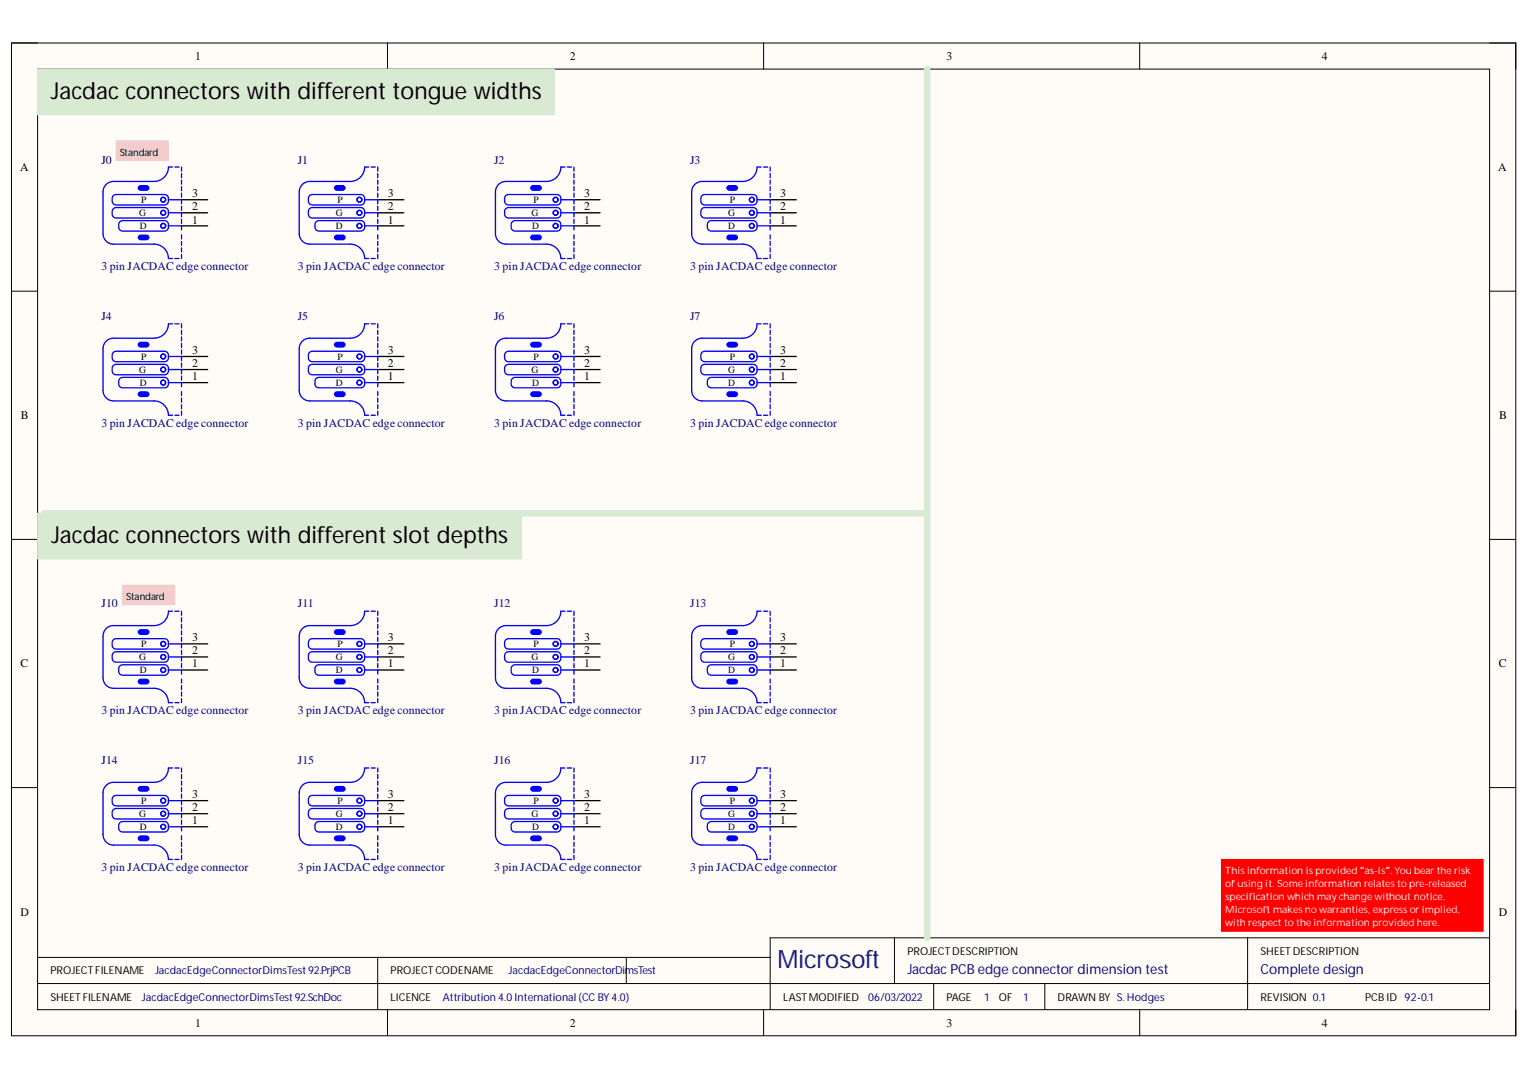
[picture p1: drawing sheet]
<svg xmlns="http://www.w3.org/2000/svg" width="297mm" height="210mm" viewBox="0 0 297 210" stroke-linecap="round" stroke-linejoin="round" font-family="sans-serif">
<path d="M2.2 8.4h292.3v192.9h-292.3z" fill-rule="evenodd" fill="#fffcf8"/>
<path d="M2.2 8.4h292.3v192.9h-292.3z" fill="none" stroke="#000" stroke-width=".19"/>
<path d="M7.3 13.4h282.1v182.8h-282.1z" fill-rule="evenodd" fill="#fffcf8"/>
<g fill="none" stroke="#000" stroke-width=".19">
<path d="M2.2 8.4h5.1M7.3 13.4h282.1v182.8h-282.1zM75.3 8.4v5M148.3 8.4v5M221.4 8.4v5M289.4 8.4h5.1v5M2.2 56.6h5.1M289.4 56.6h5.1M2.2 104.8h5.1M289.4 104.8h5.1M2.2 153.1h5.1M289.4 153.1h5.1"/>
<path d="M7.3 191.2h282.1M7.3 186.1h142.3M73.4 186.1v10.1M75.3 196.2v5.1M121.7 186.1v5.1M148.3 196.2v5.1M173.8 182.3v8.9M181.4 191.2v5M203 191.2v5M221.4 196.2v5.1M242.4 182.3v13.9M289.4 182.3h-139.8v13.9"/>
<path d="M294.5 196.2v5.1"/>
</g>
<path d="M7.3 13.4h100.4v8.9h-100.4z" fill-rule="evenodd" fill="#d9ead3"/>
<path d="M7.3 13.4h100.4v8.9h-100.4z" fill="none" stroke="#d9ead3" stroke-width=".19"/>
<path d="M35.3 38.8h5M35.3 41.4h5M35.3 43.9h5" fill="none" stroke="#000" stroke-width=".25"/>
<g fill="none" stroke="#00f" stroke-width=".25">
<path d="M22 38l.6-.2h9.4a1.05 1.05 0 0 1 .8 1 1.05 1.05 0 0 1-.8 1h-9.4a1.05 1.05 0 0 1-.9-.7 1.05 1.05 0 0 1 .3-1.1zM32.7 38.8h2.6v.8M33.5 32.5h-.8a2.8 2.8 0 0 1-2.8 2.8h-7.9a2.03 2.03 0 0 0-2 2v8.1a2.03 2.03 0 0 0 2 2h7.9a2.8 2.8 0 0 1 2.8 2.8h.8M34 32.5h.8M35.3 32.5v.8M35.3 33.7v.8M35.3 35v.8M35.3 36.3v.8M35.3 37.6v.7M22 40.6l.6-.3h9.4a1.05 1.05 0 0 1 .8 1.1 1.05 1.05 0 0 1-.8 1h-9.4a1.06 1.06 0 0 1-.9-.8 1.06 1.06 0 0 1 .3-1zM23.3 43.1l.5-.2h8.2a1.05 1.05 0 0 1 .8 1 1.05 1.05 0 0 1-.8 1h-8.2a1.06 1.06 0 0 1-.8-.7 1.06 1.06 0 0 1 .3-1.1zM32.7 41.4h2.6v.8"/>
<path d="M32.7 43.9h2.6v.8M34 50.2h.8M35.3 40.1v.8M35.3 42.6v.8M35.3 45.6v.8M35.3 46.9v.8M35.3 48.2v.8M35.3 49.5v.7"/>
<circle cx="31.7" cy="38.8" r=".47"/>
<circle cx="31.7" cy="43.9" r=".47"/>
<circle cx="31.7" cy="41.4" r=".47"/>
</g>
<path d="M26.9 36.3a1.76 1.76 0 0 1 1.8-.2 .42 .42 0 0 1 .2 .4 .42 .42 0 0 1-.2 .4 1.76 1.76 0 0 1-1.8-.2z" fill="#00f"/>
<path d="M26.9 36.3a1.76 1.76 0 0 1 1.8-.2 .42 .42 0 0 1 .2 .4 .42 .42 0 0 1-.2 .4 1.76 1.76 0 0 1-1.8-.2z" fill="none" stroke="#00f" stroke-width=".25"/>
<path d="M26.9 45.9a1.78 1.78 0 0 1 1.8-.1 .42 .42 0 0 1 .2 .3 .42 .42 0 0 1-.2 .4 1.76 1.76 0 0 1-1.8-.1z" fill="#00f"/>
<path d="M26.9 45.9a1.78 1.78 0 0 1 1.8-.1 .42 .42 0 0 1 .2 .3 .42 .42 0 0 1-.2 .4 1.76 1.76 0 0 1-1.8-.1z" fill="none" stroke="#00f" stroke-width=".25"/>
<path d="M237.3 167h50.8v14h-50.8z" fill-rule="evenodd" fill="#f00"/>
<path d="M237.3 167h50.8v14h-50.8z" fill="none" stroke="#f00" stroke-width=".19"/>
<path d="M8.6 99.8h171.5" fill="none" stroke="#d9ead3" stroke-width="1.3"/>
<path d="M73.4 38.8h5.1M73.4 41.4h5.1M73.4 43.9h5.1" fill="none" stroke="#000" stroke-width=".25"/>
<g fill="none" stroke="#00f" stroke-width=".25">
<path d="M60.1 38l.6-.2h9.4a1.05 1.05 0 0 1 .8 1 1.05 1.05 0 0 1-.8 1h-9.4a1.05 1.05 0 0 1-.9-.7 1.05 1.05 0 0 1 .3-1.1zM70.8 38.8h2.6v.8M71.6 32.5h-.8a2.8 2.8 0 0 1-2.8 2.8h-7.8a2.03 2.03 0 0 0-2.1 2v8.1a2.03 2.03 0 0 0 2.1 2h7.8a2.8 2.8 0 0 1 2.8 2.8h.8M72.1 32.5h.8M73.4 32.5v.8M73.4 33.7v.8M73.4 35v.8M73.4 36.3v.8M73.4 37.6v.7M60.1 40.6l.6-.3h9.4a1.05 1.05 0 0 1 .8 1.1 1.05 1.05 0 0 1-.8 1h-9.4a1.06 1.06 0 0 1-.9-.8 1.06 1.06 0 0 1 .3-1zM61.4 43.1l.5-.2h8.2a1.05 1.05 0 0 1 .8 1 1.05 1.05 0 0 1-.8 1h-8.2a1.06 1.06 0 0 1-.8-.7 1.06 1.06 0 0 1 .3-1.1zM70.8 41.4h2.6v.8"/>
<path d="M70.8 43.9h2.6v.8M72.1 50.2h.8M73.4 40.1v.8M73.4 42.6v.8M73.4 45.6v.8M73.4 46.9v.8M73.4 48.2v.8M73.4 49.5v.7"/>
<circle cx="69.8" cy="38.8" r=".47"/>
<circle cx="69.8" cy="41.4" r=".47"/>
<circle cx="69.8" cy="43.9" r=".47"/>
</g>
<path d="M65.1 36.3a1.74 1.74 0 0 1 1.7-.2 .42 .42 0 0 1 .2 .4 .42 .42 0 0 1-.2 .4 1.74 1.74 0 0 1-1.7-.2z" fill="#00f"/>
<path d="M65.1 36.3a1.74 1.74 0 0 1 1.7-.2 .42 .42 0 0 1 .2 .4 .42 .42 0 0 1-.2 .4 1.74 1.74 0 0 1-1.7-.2z" fill="none" stroke="#00f" stroke-width=".25"/>
<path d="M65.1 45.9a1.76 1.76 0 0 1 1.7-.1 .42 .42 0 0 1 .2 .3 .42 .42 0 0 1-.2 .4 1.74 1.74 0 0 1-1.7-.1z" fill="#00f"/>
<g fill="none" stroke="#00f" stroke-width=".25">
<path d="M98.3 38l.5-.2h9.4a1.05 1.05 0 0 1 .8 1 1.05 1.05 0 0 1-.8 1h-9.4a1.05 1.05 0 0 1-.8-.7 1.05 1.05 0 0 1 .3-1.1zM109 38.8h2.5v.8M109.8 32.5h-.8a2.79 2.79 0 0 1-2.8 2.8h-7.9a2.03 2.03 0 0 0-2 2v8.1a2.03 2.03 0 0 0 2 2h7.9a2.79 2.79 0 0 1 2.8 2.8h.8M110.2 32.5h.8M111.5 32.5v.8M111.5 33.7v.8M111.5 35v.8M111.5 36.3v.8M111.5 37.6v.7M65.1 45.9a1.76 1.76 0 0 1 1.7-.1 .42 .42 0 0 1 .2 .3 .42 .42 0 0 1-.2 .4 1.74 1.74 0 0 1-1.7-.1zM98.3 40.6l.5-.3h9.4a1.05 1.05 0 0 1 .8 1.1 1.05 1.05 0 0 1-.8 1h-9.4a1.05 1.05 0 0 1-.8-.8 1.05 1.05 0 0 1 .3-1zM99.5 43.1l.6-.2h8.1a1.05 1.05 0 0 1 .8 1 1.05 1.05 0 0 1-.8 1h-8.1a1.06 1.06 0 0 1-.9-.7 1.06 1.06 0 0 1 .3-1.1z"/>
<path d="M109 41.4h2.5v.8M109 43.9h2.5v.8M110.2 50.2h.8M111.5 40.1v.8M111.5 42.6v.8M111.5 45.6v.8M111.5 46.9v.8M111.5 48.2v.8M111.5 49.5v.7"/>
<circle cx="107.9" cy="38.8" r=".47"/>
<circle cx="107.9" cy="41.4" r=".47"/>
<circle cx="107.9" cy="43.9" r=".47"/>
</g>
<path d="M111.5 38.8h5.1M111.5 41.4h5.1M111.5 43.9h5.1" fill="none" stroke="#000" stroke-width=".25"/>
<path d="M103.2 36.3a1.74 1.74 0 0 1 1.7-.2 .42 .42 0 0 1 .2 .4 .42 .42 0 0 1-.2 .4 1.74 1.74 0 0 1-1.7-.2z" fill="#00f"/>
<path d="M103.2 36.3a1.74 1.74 0 0 1 1.7-.2 .42 .42 0 0 1 .2 .4 .42 .42 0 0 1-.2 .4 1.74 1.74 0 0 1-1.7-.2z" fill="none" stroke="#00f" stroke-width=".25"/>
<path d="M103.2 45.9a1.76 1.76 0 0 1 1.7-.1 .42 .42 0 0 1 .2 .3 .42 .42 0 0 1-.2 .4 1.74 1.74 0 0 1-1.7-.1z" fill="#00f"/>
<g fill="none" stroke="#00f" stroke-width=".25">
<path d="M136.4 38l.5-.2h9.4a1.05 1.05 0 0 1 .8 1 1.05 1.05 0 0 1-.8 1h-9.4a1.05 1.05 0 0 1-.8-.7 1.05 1.05 0 0 1 .3-1.1zM147.1 38.8h2.5v.8M147.9 32.5h-.8a2.79 2.79 0 0 1-2.8 2.8h-7.9a2.03 2.03 0 0 0-2 2v8.1a2.03 2.03 0 0 0 2 2h7.9a2.79 2.79 0 0 1 2.8 2.8h.8M148.3 32.5h.8M149.6 32.5v.8M149.6 33.7v.8M149.6 35v.8M149.6 36.3v.8M149.6 37.6v.7M103.2 45.9a1.76 1.76 0 0 1 1.7-.1 .42 .42 0 0 1 .2 .3 .42 .42 0 0 1-.2 .4 1.74 1.74 0 0 1-1.7-.1zM136.4 40.6l.5-.3h9.4a1.05 1.05 0 0 1 .8 1.1 1.05 1.05 0 0 1-.8 1h-9.4a1.06 1.06 0 0 1-.8-.8 1.06 1.06 0 0 1 .3-1zM137.6 43.1l.6-.2h8.1a1.05 1.05 0 0 1 .8 1 1.05 1.05 0 0 1-.8 1h-8.1a1.06 1.06 0 0 1-.8-.7 1.06 1.06 0 0 1 .2-1.1z"/>
<path d="M147.1 41.4h2.5v.8M147.1 43.9h2.5v.8M148.3 50.2h.8M149.6 40.1v.8M149.6 42.6v.8M149.6 45.6v.8M149.6 46.9v.8M149.6 48.2v.8M149.6 49.5v.7"/>
<circle cx="146.1" cy="38.8" r=".47"/>
<circle cx="146.1" cy="41.4" r=".47"/>
<circle cx="146.1" cy="43.9" r=".47"/>
</g>
<path d="M149.6 38.8h5.1M149.6 41.4h5.1M149.6 43.9h5.1" fill="none" stroke="#000" stroke-width=".25"/>
<path d="M141.3 36.3a1.74 1.74 0 0 1 1.7-.2 .42 .42 0 0 1 .3 .4 .42 .42 0 0 1-.3 .4 1.74 1.74 0 0 1-1.7-.2z" fill="#00f"/>
<path d="M141.3 36.3a1.74 1.74 0 0 1 1.7-.2 .42 .42 0 0 1 .3 .4 .42 .42 0 0 1-.3 .4 1.74 1.74 0 0 1-1.7-.2z" fill="none" stroke="#00f" stroke-width=".25"/>
<path d="M141.3 45.9a1.76 1.76 0 0 1 1.7-.1 .42 .42 0 0 1 .3 .3 .42 .42 0 0 1-.3 .4 1.74 1.74 0 0 1-1.7-.1z" fill="#00f"/>
<g fill="none" stroke="#00f" stroke-width=".25">
<path d="M141.3 45.9a1.76 1.76 0 0 1 1.7-.1 .42 .42 0 0 1 .3 .3 .42 .42 0 0 1-.3 .4 1.74 1.74 0 0 1-1.7-.1zM60.1 71l.6-.2h9.4a1.05 1.05 0 0 1 .8 1 1.05 1.05 0 0 1-.8 1h-9.4a1.05 1.05 0 0 1-.9-.7 1.05 1.05 0 0 1 .3-1.1zM60.1 68.5l.6-.2h9.4a1.05 1.05 0 0 1 .8 1 1.05 1.05 0 0 1-.8 1h-9.4a1.05 1.05 0 0 1-.9-.7 1.05 1.05 0 0 1 .3-1.1zM61.4 73.6l.5-.3h8.2a1.05 1.05 0 0 1 .8 1.1 1.05 1.05 0 0 1-.8 1h-8.2a1.06 1.06 0 0 1-.8-.8 1.06 1.06 0 0 1 .3-1zM70.8 71.8h2.6v.8M70.8 69.3h2.6v.8M70.8 74.4h2.6v.8M71.6 62.9h-.8a2.79 2.79 0 0 1-2.8 2.8h-7.8a2.03 2.03 0 0 0-2.1 2.1v8.1a2.04 2.04 0 0 0 2.1 2h7.8a2.78 2.78 0 0 1 2.8 2.8h.8M72.1 62.9h.8M73.4 62.9v.8M73.4 64.2v.8M73.4 65.5v.8"/>
<path d="M73.4 66.7v.8M73.4 68v.8M73.4 70.6v.8M73.4 73.1v.8M73.4 76.1v.8M73.4 77.4v.8M73.4 78.7v.7M73.4 79.9v.8M72.1 80.7h.8"/>
<circle cx="69.8" cy="74.4" r=".47"/>
<circle cx="69.8" cy="69.3" r=".47"/>
<circle cx="69.8" cy="71.8" r=".47"/>
</g>
<path d="M73.4 71.8h5.1M73.4 74.4h5.1M73.4 69.3h5.1" fill="none" stroke="#000" stroke-width=".25"/>
<path d="M65.1 66.8a1.74 1.74 0 0 1 1.7-.2 .42 .42 0 0 1 .2 .4 .42 .42 0 0 1-.2 .4 1.76 1.76 0 0 1-1.7-.2z" fill="#00f"/>
<path d="M65.1 66.8a1.74 1.74 0 0 1 1.7-.2 .42 .42 0 0 1 .2 .4 .42 .42 0 0 1-.2 .4 1.76 1.76 0 0 1-1.7-.2z" fill="none" stroke="#00f" stroke-width=".25"/>
<path d="M65.1 76.4a1.76 1.76 0 0 1 1.7-.2 .42 .42 0 0 1 .2 .4 .42 .42 0 0 1-.2 .4 1.74 1.74 0 0 1-1.7-.2z" fill="#00f"/>
<g fill="none" stroke="#00f" stroke-width=".25">
<path d="M65.1 76.4a1.76 1.76 0 0 1 1.7-.2 .42 .42 0 0 1 .2 .4 .42 .42 0 0 1-.2 .4 1.74 1.74 0 0 1-1.7-.2zM98.3 71l.5-.2h9.4a1.05 1.05 0 0 1 .8 1 1.05 1.05 0 0 1-.8 1h-9.4a1.05 1.05 0 0 1-.8-.7 1.05 1.05 0 0 1 .3-1.1zM98.3 68.5l.5-.2h9.4a1.05 1.05 0 0 1 .8 1 1.05 1.05 0 0 1-.8 1h-9.4a1.05 1.05 0 0 1-.8-.7 1.05 1.05 0 0 1 .3-1.1zM99.5 73.6l.6-.3h8.1a1.05 1.05 0 0 1 .8 1.1 1.05 1.05 0 0 1-.8 1h-8.1a1.06 1.06 0 0 1-.9-.8 1.06 1.06 0 0 1 .3-1zM109 71.8h2.5v.8M109 69.3h2.5v.8M109 74.4h2.5v.8M109.8 62.9h-.8a2.79 2.79 0 0 1-2.8 2.8h-7.9a2.03 2.03 0 0 0-2 2.1v8.1a2.04 2.04 0 0 0 2 2h7.9a2.78 2.78 0 0 1 2.8 2.8h.8M110.2 62.9h.8M111.5 62.9v.8M111.5 64.2v.8M111.5 65.5v.8"/>
<path d="M111.5 66.7v.8M111.5 68v.8M111.5 70.6v.8M111.5 73.1v.8M111.5 76.1v.8M111.5 77.4v.8M111.5 78.7v.7M111.5 79.9v.8M110.2 80.7h.8"/>
<circle cx="107.9" cy="74.4" r=".47"/>
<circle cx="107.9" cy="69.3" r=".47"/>
<circle cx="107.9" cy="71.8" r=".47"/>
</g>
<path d="M111.5 71.8h5.1M111.5 74.4h5.1M111.5 69.3h5.1" fill="none" stroke="#000" stroke-width=".25"/>
<path d="M103.2 66.8a1.74 1.74 0 0 1 1.7-.2 .42 .42 0 0 1 .2 .4 .42 .42 0 0 1-.2 .4 1.76 1.76 0 0 1-1.7-.2z" fill="#00f"/>
<path d="M103.2 66.8a1.74 1.74 0 0 1 1.7-.2 .42 .42 0 0 1 .2 .4 .42 .42 0 0 1-.2 .4 1.76 1.76 0 0 1-1.7-.2z" fill="none" stroke="#00f" stroke-width=".25"/>
<path d="M103.2 76.4a1.76 1.76 0 0 1 1.7-.2 .42 .42 0 0 1 .2 .4 .42 .42 0 0 1-.2 .4 1.74 1.74 0 0 1-1.7-.2z" fill="#00f"/>
<g fill="none" stroke="#00f" stroke-width=".25">
<path d="M103.2 76.4a1.76 1.76 0 0 1 1.7-.2 .42 .42 0 0 1 .2 .4 .42 .42 0 0 1-.2 .4 1.74 1.74 0 0 1-1.7-.2zM33.5 118.8h-.8a2.8 2.8 0 0 1-2.8 2.8h-7.9a2.03 2.03 0 0 0-2 2v8.1a2.03 2.03 0 0 0 2 2.1h7.9a2.8 2.8 0 0 1 2.8 2.8h.8M34 118.8h.8M35.3 118.8v.8M22 126.9l.6-.2h9.4a1.05 1.05 0 0 1 .8 1 1.05 1.05 0 0 1-.8 1h-9.4a1.05 1.05 0 0 1-.9-.7 1.05 1.05 0 0 1 .3-1.1zM22 124.3l.6-.2h9.4a1.05 1.05 0 0 1 .8 1 1.05 1.05 0 0 1-.8 1.1h-9.4a1.05 1.05 0 0 1-.9-.8 1.05 1.05 0 0 1 .3-1.1zM23.3 129.4l.5-.2h8.2a1.05 1.05 0 0 1 .8 1 1.05 1.05 0 0 1-.8 1h-8.2a1.05 1.05 0 0 1-.8-.7 1.05 1.05 0 0 1 .3-1.1zM32.7 127.7h2.6v.8M32.7 125.1h2.6v.8M32.7 130.2h2.6v.8M34 136.6h.8M35.3 120.1v.8"/>
<path d="M35.3 121.3v.8M35.3 122.6v.8M35.3 123.9v.8M35.3 126.4v.8M35.3 129v.7M35.3 132v.8M35.3 133.2v.8M35.3 134.5v.8M35.3 135.8v.8"/>
<circle cx="31.7" cy="130.2" r=".47"/>
<circle cx="31.7" cy="127.7" r=".47"/>
<circle cx="31.7" cy="125.1" r=".47"/>
</g>
<path d="M35.3 127.7h5M35.3 130.2h5M35.3 125.1h5" fill="none" stroke="#000" stroke-width=".25"/>
<path d="M26.9 122.6a1.76 1.76 0 0 1 1.8-.1 .42 .42 0 0 1 .2 .3 .42 .42 0 0 1-.2 .4 1.78 1.78 0 0 1-1.8-.1z" fill="#00f"/>
<path d="M26.9 122.6a1.76 1.76 0 0 1 1.8-.1 .42 .42 0 0 1 .2 .3 .42 .42 0 0 1-.2 .4 1.78 1.78 0 0 1-1.8-.1z" fill="none" stroke="#00f" stroke-width=".25"/>
<path d="M26.9 132.2a1.78 1.78 0 0 1 1.8-.1 .42 .42 0 0 1 .2 .4 .42 .42 0 0 1-.2 .4 1.76 1.76 0 0 1-1.8-.2z" fill="#00f"/>
<g fill="none" stroke="#00f" stroke-width=".25">
<path d="M71.6 118.8h-.8a2.8 2.8 0 0 1-2.8 2.8h-7.8a2.03 2.03 0 0 0-2.1 2v8.1a2.03 2.03 0 0 0 2.1 2.1h7.8a2.8 2.8 0 0 1 2.8 2.8h.8M72.1 118.8h.8M73.4 118.8v.8M26.9 132.2a1.78 1.78 0 0 1 1.8-.1 .42 .42 0 0 1 .2 .4 .42 .42 0 0 1-.2 .4 1.76 1.76 0 0 1-1.8-.2zM60.1 126.9l.6-.2h9.4a1.05 1.05 0 0 1 .8 1 1.05 1.05 0 0 1-.8 1h-9.4a1.05 1.05 0 0 1-.9-.7 1.05 1.05 0 0 1 .3-1.1zM60.1 124.3l.6-.2h9.4a1.05 1.05 0 0 1 .8 1 1.05 1.05 0 0 1-.8 1.1h-9.4a1.05 1.05 0 0 1-.9-.8 1.05 1.05 0 0 1 .3-1.1zM61.4 129.4l.5-.2h8.2a1.05 1.05 0 0 1 .8 1 1.05 1.05 0 0 1-.8 1h-8.2a1.06 1.06 0 0 1-.8-.7 1.06 1.06 0 0 1 .3-1.1zM70.8 127.7h2.6v.8M70.8 125.1h2.6v.8M70.8 130.2h2.6v.8M72.1 136.6h.8M73.4 120.1v.8"/>
<path d="M73.4 121.3v.8M73.4 122.6v.8M73.4 123.9v.8M73.4 126.4v.8M73.4 129v.7M73.4 132v.8M73.4 133.2v.8M73.4 134.5v.8M73.4 135.8v.8"/>
<circle cx="69.8" cy="130.2" r=".47"/>
<circle cx="69.8" cy="127.7" r=".47"/>
<circle cx="69.8" cy="125.1" r=".47"/>
</g>
<path d="M73.4 127.7h5.1M73.4 130.2h5.1M73.4 125.1h5.1" fill="none" stroke="#000" stroke-width=".25"/>
<path d="M65.1 122.6a1.74 1.74 0 0 1 1.7-.1 .42 .42 0 0 1 .2 .3 .42 .42 0 0 1-.2 .4 1.76 1.76 0 0 1-1.7-.1z" fill="#00f"/>
<path d="M65.1 122.6a1.74 1.74 0 0 1 1.7-.1 .42 .42 0 0 1 .2 .3 .42 .42 0 0 1-.2 .4 1.76 1.76 0 0 1-1.7-.1z" fill="none" stroke="#00f" stroke-width=".25"/>
<path d="M65.1 132.2a1.76 1.76 0 0 1 1.7-.1 .42 .42 0 0 1 .2 .4 .42 .42 0 0 1-.2 .4 1.74 1.74 0 0 1-1.7-.2z" fill="#00f"/>
<g fill="none" stroke="#00f" stroke-width=".25">
<path d="M147.9 118.8h-.8a2.79 2.79 0 0 1-2.8 2.8h-7.9a2.03 2.03 0 0 0-2 2v8.1a2.03 2.03 0 0 0 2 2.1h7.9a2.79 2.79 0 0 1 2.8 2.8h.8M148.3 118.8h.8M149.6 118.8v.8M65.1 132.2a1.76 1.76 0 0 1 1.7-.1 .42 .42 0 0 1 .2 .4 .42 .42 0 0 1-.2 .4 1.74 1.74 0 0 1-1.7-.2zM136.4 126.9l.5-.2h9.4a1.05 1.05 0 0 1 .8 1 1.05 1.05 0 0 1-.8 1h-9.4a1.05 1.05 0 0 1-.8-.7 1.05 1.05 0 0 1 .3-1.1zM136.4 124.3l.5-.2h9.4a1.05 1.05 0 0 1 .8 1 1.05 1.05 0 0 1-.8 1.1h-9.4a1.05 1.05 0 0 1-.8-.8 1.05 1.05 0 0 1 .3-1.1zM137.6 129.4l.6-.2h8.1a1.05 1.05 0 0 1 .8 1 1.05 1.05 0 0 1-.8 1h-8.1a1.06 1.06 0 0 1-.8-.7 1.06 1.06 0 0 1 .2-1.1zM147.1 127.7h2.5v.8M147.1 125.1h2.5v.8M147.1 130.2h2.5v.8M148.3 136.6h.8M149.6 120.1v.8"/>
<path d="M149.6 121.3v.8M149.6 122.6v.8M149.6 123.9v.8M149.6 126.4v.8M149.6 129v.7M149.6 132v.8M149.6 133.2v.8M149.6 134.5v.8M149.6 135.8v.8"/>
<circle cx="146.1" cy="130.2" r=".47"/>
<circle cx="146.1" cy="127.7" r=".47"/>
<circle cx="146.1" cy="125.1" r=".47"/>
</g>
<path d="M149.6 127.7h5.1M149.6 130.2h5.1M149.6 125.1h5.1" fill="none" stroke="#000" stroke-width=".25"/>
<path d="M141.3 122.6a1.74 1.74 0 0 1 1.7-.1 .42 .42 0 0 1 .3 .3 .42 .42 0 0 1-.3 .4 1.76 1.76 0 0 1-1.7-.1z" fill="#00f"/>
<path d="M141.3 122.6a1.74 1.74 0 0 1 1.7-.1 .42 .42 0 0 1 .3 .3 .42 .42 0 0 1-.3 .4 1.76 1.76 0 0 1-1.7-.1z" fill="none" stroke="#00f" stroke-width=".25"/>
<path d="M141.3 132.2a1.76 1.76 0 0 1 1.7-.1 .42 .42 0 0 1 .3 .4 .42 .42 0 0 1-.3 .4 1.74 1.74 0 0 1-1.7-.2z" fill="#00f"/>
<g fill="none" stroke="#00f" stroke-width=".25">
<path d="M141.3 132.2a1.76 1.76 0 0 1 1.7-.1 .42 .42 0 0 1 .3 .4 .42 .42 0 0 1-.3 .4 1.74 1.74 0 0 1-1.7-.2zM60.1 157.4l.6-.3h9.4a1.05 1.05 0 0 1 .8 1 1.05 1.05 0 0 1-.8 1.1h-9.4a1.05 1.05 0 0 1-.9-.8 1.05 1.05 0 0 1 .3-1zM60.1 154.8l.6-.2h9.4a1.05 1.05 0 0 1 .8 1 1.05 1.05 0 0 1-.8 1h-9.4a1.06 1.06 0 0 1-.9-.7 1.06 1.06 0 0 1 .3-1.1zM61.4 159.9l.5-.2h8.2a1.05 1.05 0 0 1 .8 1 1.05 1.05 0 0 1-.8 1h-8.2a1.06 1.06 0 0 1-.8-.7 1.06 1.06 0 0 1 .3-1.1zM70.8 158.1h2.6v.8M70.8 155.6h2.6v.8M71.6 149.3h-.8a2.79 2.79 0 0 1-2.8 2.8h-7.8a2.03 2.03 0 0 0-2.1 2v8.1a2.03 2.03 0 0 0 2.1 2h7.8a2.79 2.79 0 0 1 2.8 2.8h.8M72.1 149.3h.8M73.4 149.3v.8M73.4 150.5v.8M73.4 151.8v.8M73.4 153.1v.8"/>
<path d="M73.4 154.3v.8M73.4 156.9v.8M73.4 159.4v.8M70.8 160.7h2.6v.8M72.1 167h.8M73.4 162.4v.8M73.4 163.7v.8M73.4 165v.8M73.4 166.2v.8"/>
<circle cx="69.8" cy="155.6" r=".47"/>
<circle cx="69.8" cy="158.1" r=".47"/>
<circle cx="69.8" cy="160.7" r=".47"/>
</g>
<path d="M73.4 158.1h5.1M73.4 155.6h5.1M73.4 160.7h5.1" fill="none" stroke="#000" stroke-width=".25"/>
<path d="M65.1 153.1a1.74 1.74 0 0 1 1.7-.2 .42 .42 0 0 1 .2 .4 .42 .42 0 0 1-.2 .4 1.76 1.76 0 0 1-1.7-.2z" fill="#00f"/>
<path d="M65.1 153.1a1.74 1.74 0 0 1 1.7-.2 .42 .42 0 0 1 .2 .4 .42 .42 0 0 1-.2 .4 1.76 1.76 0 0 1-1.7-.2z" fill="none" stroke="#00f" stroke-width=".25"/>
<path d="M65.1 162.7a1.74 1.74 0 0 1 1.7-.1 .42 .42 0 0 1 .2 .3 .42 .42 0 0 1-.2 .4 1.74 1.74 0 0 1-1.7-.1z" fill="#00f"/>
<g fill="none" stroke="#00f" stroke-width=".25">
<path d="M136.4 157.4l.5-.3h9.4a1.05 1.05 0 0 1 .8 1 1.05 1.05 0 0 1-.8 1.1h-9.4a1.05 1.05 0 0 1-.8-.8 1.05 1.05 0 0 1 .3-1zM136.4 154.8l.5-.2h9.4a1.05 1.05 0 0 1 .8 1 1.05 1.05 0 0 1-.8 1h-9.4a1.06 1.06 0 0 1-.8-.7 1.06 1.06 0 0 1 .3-1.1zM137.6 159.9l.6-.2h8.1a1.05 1.05 0 0 1 .8 1 1.05 1.05 0 0 1-.8 1h-8.1a1.06 1.06 0 0 1-.8-.7 1.06 1.06 0 0 1 .2-1.1zM147.1 158.1h2.5v.8M147.1 155.6h2.5v.8M147.9 149.3h-.8a2.79 2.79 0 0 1-2.8 2.8h-7.9a2.03 2.03 0 0 0-2 2v8.1a2.04 2.04 0 0 0 2 2h7.9a2.79 2.79 0 0 1 2.8 2.8h.8M148.3 149.3h.8M149.6 149.3v.8M149.6 150.5v.8M149.6 151.8v.8M149.6 153.1v.8M149.6 154.3v.8"/>
<path d="M149.6 156.9v.8M149.6 159.4v.8M65.1 162.7a1.74 1.74 0 0 1 1.7-.1 .42 .42 0 0 1 .2 .3 .42 .42 0 0 1-.2 .4 1.74 1.74 0 0 1-1.7-.1zM147.1 160.7h2.5v.8M148.3 167h.8M149.6 162.4v.8M149.6 163.7v.8M149.6 165v.8M149.6 166.2v.8"/>
<circle cx="146.1" cy="155.6" r=".47"/>
<circle cx="146.1" cy="158.1" r=".47"/>
<circle cx="146.1" cy="160.7" r=".47"/>
</g>
<path d="M149.6 158.1h5.1M149.6 155.6h5.1M149.6 160.7h5.1" fill="none" stroke="#000" stroke-width=".25"/>
<path d="M141.3 153.1a1.74 1.74 0 0 1 1.7-.2 .42 .42 0 0 1 .3 .4 .42 .42 0 0 1-.3 .4 1.76 1.76 0 0 1-1.7-.2z" fill="#00f"/>
<path d="M141.3 153.1a1.74 1.74 0 0 1 1.7-.2 .42 .42 0 0 1 .3 .4 .42 .42 0 0 1-.3 .4 1.76 1.76 0 0 1-1.7-.2z" fill="none" stroke="#00f" stroke-width=".25"/>
<path d="M141.3 162.7a1.74 1.74 0 0 1 1.7-.1 .42 .42 0 0 1 .3 .3 .42 .42 0 0 1-.3 .4 1.74 1.74 0 0 1-1.7-.1z" fill="#00f"/>
<g fill="none" stroke="#00f" stroke-width=".25">
<path d="M98.3 157.4l.5-.3h9.4a1.05 1.05 0 0 1 .8 1 1.05 1.05 0 0 1-.8 1.1h-9.4a1.05 1.05 0 0 1-.8-.8 1.05 1.05 0 0 1 .3-1zM98.3 154.8l.5-.2h9.4a1.05 1.05 0 0 1 .8 1 1.05 1.05 0 0 1-.8 1h-9.4a1.06 1.06 0 0 1-.8-.7 1.06 1.06 0 0 1 .3-1.1zM99.5 159.9l.6-.2h8.1a1.05 1.05 0 0 1 .8 1 1.05 1.05 0 0 1-.8 1h-8.1a1.06 1.06 0 0 1-.9-.7 1.06 1.06 0 0 1 .3-1.1zM109 158.1h2.5v.8M109 155.6h2.5v.8M109.8 149.3h-.8a2.79 2.79 0 0 1-2.8 2.8h-7.9a2.03 2.03 0 0 0-2 2v8.1a2.03 2.03 0 0 0 2 2h7.9a2.79 2.79 0 0 1 2.8 2.8h.8M110.2 149.3h.8M111.5 149.3v.8M111.5 150.5v.8M111.5 151.8v.8M111.5 153.1v.8M111.5 154.3v.8"/>
<path d="M111.5 156.9v.8M111.5 159.4v.8M109 160.7h2.5v.8M110.2 167h.8M111.5 162.4v.8M111.5 163.7v.8M111.5 165v.8M111.5 166.2v.8M141.3 162.7a1.74 1.74 0 0 1 1.7-.1 .42 .42 0 0 1 .3 .3 .42 .42 0 0 1-.3 .4 1.74 1.74 0 0 1-1.7-.1z"/>
<circle cx="107.9" cy="155.6" r=".47"/>
<circle cx="107.9" cy="158.1" r=".47"/>
<circle cx="107.9" cy="160.7" r=".47"/>
</g>
<path d="M111.5 158.1h5.1M111.5 155.6h5.1M111.5 160.7h5.1" fill="none" stroke="#000" stroke-width=".25"/>
<path d="M103.2 153.1a1.74 1.74 0 0 1 1.7-.2 .42 .42 0 0 1 .2 .4 .42 .42 0 0 1-.2 .4 1.76 1.76 0 0 1-1.7-.2z" fill="#00f"/>
<path d="M103.2 153.1a1.74 1.74 0 0 1 1.7-.2 .42 .42 0 0 1 .2 .4 .42 .42 0 0 1-.2 .4 1.76 1.76 0 0 1-1.7-.2z" fill="none" stroke="#00f" stroke-width=".25"/>
<path d="M103.2 162.7a1.74 1.74 0 0 1 1.7-.1 .42 .42 0 0 1 .2 .3 .42 .42 0 0 1-.2 .4 1.74 1.74 0 0 1-1.7-.1z" fill="#00f"/>
<path d="M103.2 162.7a1.74 1.74 0 0 1 1.7-.1 .42 .42 0 0 1 .2 .3 .42 .42 0 0 1-.2 .4 1.74 1.74 0 0 1-1.7-.1z" fill="none" stroke="#00f" stroke-width=".25"/>
<path d="M22.6 27.4h10.1v3.8h-10.1z" fill-rule="evenodd" fill="#f4cccc"/>
<path d="M22.6 27.4h10.1v3.8h-10.1z" fill="none" stroke="#f4cccc" stroke-width=".19"/>
<path d="M35.3 71.8h5M35.3 74.4h5M35.3 69.3h5" fill="none" stroke="#000" stroke-width=".25"/>
<g fill="none" stroke="#00f" stroke-width=".25">
<path d="M22 71l.6-.2h9.4a1.05 1.05 0 0 1 .8 1 1.05 1.05 0 0 1-.8 1h-9.4a1.05 1.05 0 0 1-.9-.7 1.05 1.05 0 0 1 .3-1.1zM22 68.5l.6-.2h9.4a1.05 1.05 0 0 1 .8 1 1.05 1.05 0 0 1-.8 1h-9.4a1.05 1.05 0 0 1-.9-.7 1.05 1.05 0 0 1 .3-1.1zM23.3 73.6l.5-.3h8.2a1.05 1.05 0 0 1 .8 1.1 1.05 1.05 0 0 1-.8 1h-8.2a1.05 1.05 0 0 1-.8-.8 1.05 1.05 0 0 1 .3-1zM32.7 71.8h2.6v.8M32.7 69.3h2.6v.8M32.7 74.4h2.6v.8M33.5 62.9h-.8a2.79 2.79 0 0 1-2.8 2.8h-7.9a2.03 2.03 0 0 0-2 2.1v8.1a2.04 2.04 0 0 0 2 2h7.9a2.78 2.78 0 0 1 2.8 2.8h.8M34 62.9h.8M35.3 62.9v.8M35.3 64.2v.8M35.3 65.5v.8M35.3 66.7v.8"/>
<path d="M35.3 68v.8M35.3 70.6v.8M35.3 73.1v.8M35.3 76.1v.8M35.3 77.4v.8M35.3 78.7v.7M35.3 79.9v.8M34 80.7h.8"/>
<circle cx="31.7" cy="74.4" r=".47"/>
<circle cx="31.7" cy="71.8" r=".47"/>
<circle cx="31.7" cy="69.3" r=".47"/>
</g>
<path d="M26.9 66.8a1.76 1.76 0 0 1 1.8-.2 .42 .42 0 0 1 .2 .4 .42 .42 0 0 1-.2 .4 1.78 1.78 0 0 1-1.8-.2z" fill="#00f"/>
<path d="M26.9 66.8a1.76 1.76 0 0 1 1.8-.2 .42 .42 0 0 1 .2 .4 .42 .42 0 0 1-.2 .4 1.78 1.78 0 0 1-1.8-.2z" fill="none" stroke="#00f" stroke-width=".25"/>
<path d="M26.9 76.4a1.78 1.78 0 0 1 1.8-.2 .42 .42 0 0 1 .2 .4 .42 .42 0 0 1-.2 .4 1.76 1.76 0 0 1-1.8-.2z" fill="#00f"/>
<g fill="none" stroke="#00f" stroke-width=".25">
<path d="M26.9 76.4a1.78 1.78 0 0 1 1.8-.2 .42 .42 0 0 1 .2 .4 .42 .42 0 0 1-.2 .4 1.76 1.76 0 0 1-1.8-.2zM136.4 71l.5-.2h9.4a1.05 1.05 0 0 1 .8 1 1.05 1.05 0 0 1-.8 1h-9.4a1.05 1.05 0 0 1-.8-.7 1.05 1.05 0 0 1 .3-1.1zM136.4 68.5l.5-.2h9.4a1.05 1.05 0 0 1 .8 1 1.05 1.05 0 0 1-.8 1h-9.4a1.05 1.05 0 0 1-.8-.7 1.05 1.05 0 0 1 .3-1.1zM137.6 73.6l.6-.3h8.1a1.05 1.05 0 0 1 .8 1.1 1.05 1.05 0 0 1-.8 1h-8.1a1.06 1.06 0 0 1-.8-.8 1.06 1.06 0 0 1 .2-1zM147.1 71.8h2.5v.8M147.1 69.3h2.5v.8M147.1 74.4h2.5v.8M147.9 62.9h-.8a2.79 2.79 0 0 1-2.8 2.8h-7.9a2.03 2.03 0 0 0-2 2.1v8.1a2.04 2.04 0 0 0 2 2h7.9a2.78 2.78 0 0 1 2.8 2.8h.8M148.3 62.9h.8M149.6 62.9v.8M149.6 64.2v.8M149.6 65.5v.8"/>
<path d="M149.6 66.7v.8M149.6 68v.8M149.6 70.6v.8M149.6 73.1v.8M149.6 76.1v.8M149.6 77.4v.8M149.6 78.7v.7M149.6 79.9v.8M148.3 80.7h.8"/>
<circle cx="146.1" cy="74.4" r=".47"/>
<circle cx="146.1" cy="69.3" r=".47"/>
<circle cx="146.1" cy="71.8" r=".47"/>
</g>
<path d="M149.6 71.8h5.1M149.6 74.4h5.1M149.6 69.3h5.1" fill="none" stroke="#000" stroke-width=".25"/>
<path d="M141.3 66.8a1.74 1.74 0 0 1 1.7-.2 .42 .42 0 0 1 .3 .4 .42 .42 0 0 1-.3 .4 1.76 1.76 0 0 1-1.7-.2z" fill="#00f"/>
<path d="M141.3 66.8a1.74 1.74 0 0 1 1.7-.2 .42 .42 0 0 1 .3 .4 .42 .42 0 0 1-.3 .4 1.76 1.76 0 0 1-1.7-.2z" fill="none" stroke="#00f" stroke-width=".25"/>
<path d="M141.3 76.4a1.76 1.76 0 0 1 1.7-.2 .42 .42 0 0 1 .3 .4 .42 .42 0 0 1-.3 .4 1.74 1.74 0 0 1-1.7-.2z" fill="#00f"/>
<g fill="none" stroke="#00f" stroke-width=".25">
<path d="M141.3 76.4a1.76 1.76 0 0 1 1.7-.2 .42 .42 0 0 1 .3 .4 .42 .42 0 0 1-.3 .4 1.74 1.74 0 0 1-1.7-.2zM109.8 118.8h-.8a2.79 2.79 0 0 1-2.8 2.8h-7.9a2.03 2.03 0 0 0-2 2v8.1a2.03 2.03 0 0 0 2 2.1h7.9a2.79 2.79 0 0 1 2.8 2.8h.8M110.2 118.8h.8M111.5 118.8v.8M98.3 126.9l.5-.2h9.4a1.05 1.05 0 0 1 .8 1 1.05 1.05 0 0 1-.8 1h-9.4a1.05 1.05 0 0 1-.8-.7 1.05 1.05 0 0 1 .3-1.1zM98.3 124.3l.5-.2h9.4a1.05 1.05 0 0 1 .8 1 1.05 1.05 0 0 1-.8 1.1h-9.4a1.05 1.05 0 0 1-.8-.8 1.05 1.05 0 0 1 .3-1.1zM99.5 129.4l.6-.2h8.1a1.05 1.05 0 0 1 .8 1 1.05 1.05 0 0 1-.8 1h-8.1a1.06 1.06 0 0 1-.9-.7 1.06 1.06 0 0 1 .3-1.1zM109 127.7h2.5v.8M109 125.1h2.5v.8M109 130.2h2.5v.8M110.2 136.6h.8M111.5 120.1v.8"/>
<path d="M111.5 121.3v.8M111.5 122.6v.8M111.5 123.9v.8M111.5 126.4v.8M111.5 129v.7M111.5 132v.8M111.5 133.2v.8M111.5 134.5v.8M111.5 135.8v.8"/>
<circle cx="107.9" cy="130.2" r=".47"/>
<circle cx="107.9" cy="125.1" r=".47"/>
<circle cx="107.9" cy="127.7" r=".47"/>
</g>
<path d="M111.5 127.7h5.1M111.5 130.2h5.1M111.5 125.1h5.1" fill="none" stroke="#000" stroke-width=".25"/>
<path d="M103.2 122.6a1.74 1.74 0 0 1 1.7-.1 .42 .42 0 0 1 .2 .3 .42 .42 0 0 1-.2 .4 1.76 1.76 0 0 1-1.7-.1z" fill="#00f"/>
<path d="M103.2 122.6a1.74 1.74 0 0 1 1.7-.1 .42 .42 0 0 1 .2 .3 .42 .42 0 0 1-.2 .4 1.76 1.76 0 0 1-1.7-.1z" fill="none" stroke="#00f" stroke-width=".25"/>
<path d="M103.2 132.2a1.76 1.76 0 0 1 1.7-.1 .42 .42 0 0 1 .2 .4 .42 .42 0 0 1-.2 .4 1.74 1.74 0 0 1-1.7-.2z" fill="#00f"/>
<g fill="none" stroke="#00f" stroke-width=".25">
<path d="M103.2 132.2a1.76 1.76 0 0 1 1.7-.1 .42 .42 0 0 1 .2 .4 .42 .42 0 0 1-.2 .4 1.74 1.74 0 0 1-1.7-.2zM22 157.4l.6-.3h9.4a1.05 1.05 0 0 1 .8 1 1.05 1.05 0 0 1-.8 1.1h-9.4a1.05 1.05 0 0 1-.9-.8 1.05 1.05 0 0 1 .3-1zM22 154.8l.6-.2h9.4a1.05 1.05 0 0 1 .8 1 1.05 1.05 0 0 1-.8 1h-9.4a1.06 1.06 0 0 1-.9-.7 1.06 1.06 0 0 1 .3-1.1zM23.3 159.9l.5-.2h8.2a1.05 1.05 0 0 1 .8 1 1.05 1.05 0 0 1-.8 1h-8.2a1.05 1.05 0 0 1-.8-.7 1.05 1.05 0 0 1 .3-1.1zM32.7 158.1h2.6v.8M32.7 155.6h2.6v.8M33.5 149.3h-.8a2.79 2.79 0 0 1-2.8 2.8h-7.9a2.03 2.03 0 0 0-2 2v8.1a2.03 2.03 0 0 0 2 2h7.9a2.79 2.79 0 0 1 2.8 2.8h.8M34 149.3h.8M35.3 149.3v.8M35.3 150.5v.8M35.3 151.8v.8M35.3 153.1v.8"/>
<path d="M35.3 154.3v.8M35.3 156.9v.8M35.3 159.4v.8M32.7 160.7h2.6v.8M34 167h.8M35.3 162.4v.8M35.3 163.7v.8M35.3 165v.8M35.3 166.2v.8"/>
<circle cx="31.7" cy="158.1" r=".47"/>
<circle cx="31.7" cy="155.6" r=".47"/>
<circle cx="31.7" cy="160.7" r=".47"/>
</g>
<path d="M35.3 158.1h5M35.3 155.6h5M35.3 160.7h5" fill="none" stroke="#000" stroke-width=".25"/>
<path d="M26.9 153.1a1.76 1.76 0 0 1 1.8-.2 .42 .42 0 0 1 .2 .4 .42 .42 0 0 1-.2 .4 1.78 1.78 0 0 1-1.8-.2z" fill="#00f"/>
<path d="M26.9 153.1a1.76 1.76 0 0 1 1.8-.2 .42 .42 0 0 1 .2 .4 .42 .42 0 0 1-.2 .4 1.78 1.78 0 0 1-1.8-.2z" fill="none" stroke="#00f" stroke-width=".25"/>
<path d="M26.9 162.7a1.76 1.76 0 0 1 1.8-.1 .42 .42 0 0 1 .2 .3 .42 .42 0 0 1-.2 .4 1.76 1.76 0 0 1-1.8-.1z" fill="#00f"/>
<path d="M26.9 162.7a1.76 1.76 0 0 1 1.8-.1 .42 .42 0 0 1 .2 .3 .42 .42 0 0 1-.2 .4 1.76 1.76 0 0 1-1.8-.1z" fill="none" stroke="#00f" stroke-width=".25"/>
<path d="M7.3 99.8h94v8.8h-94z" fill-rule="evenodd" fill="#d9ead3"/>
<path d="M7.3 99.8h94v8.8h-94z" fill="none" stroke="#d9ead3" stroke-width=".19"/>
<path d="M180.1 13.4v168.9" fill="none" stroke="#d9ead3" stroke-width="1.3"/>
<path d="M23.8 113.7h10.2v3.8h-10.2z" fill-rule="evenodd" fill="#f4cccc"/>
<path d="M23.8 113.7h10.2v3.8h-10.2z" fill="none" stroke="#f4cccc" stroke-width=".19"/>
<text font-size="4.9" fill="#000080" x="151.1" y="188.1">Microsoft</text>
<g font-size="4.6">
<text x="9.9" y="19.2">Jacdac connectors with different tongue widths</text>
<text x="10" y="105.5">Jacdac connectors with different slot depths</text>
</g>
<g font-size="2.7" fill="#000080">
<text x="176.3" y="189.2">JacdacPCBedge connector dimension test</text>
<text x="244.9" y="189.2">Complete design</text>
</g>
<g font-size="2.3">
<text x="37.9" y="11.7">1</text>
<text x="110.7" y="11.7">2</text>
<text x="183.9" y="11.7">3</text>
<text x="256.8" y="11.7">4</text>
<text x="3.9" y="33.3">A</text>
<text x="291.1" y="33.3">A</text>
<text x="37.3" y="40.9">2</text>
<text x="37.3" y="38.4">3</text>
<text x="75.4" y="40.9">2</text>
<text x="75.4" y="38.4">3</text>
<text x="113.5" y="40.9">2</text>
<text x="113.5" y="38.4">3</text>
<text x="151.6" y="40.9">2</text>
<text x="151.6" y="38.4">3</text>
<text x="37.3" y="43.4">1</text>
<text x="75.4" y="43.4">1</text>
<text x="113.5" y="43.4">1</text>
<text x="151.6" y="43.4">1</text>
<text x="37.3" y="71.3">2</text>
<text x="37.3" y="68.8">3</text>
<text x="75.4" y="71.3">2</text>
<text x="75.4" y="68.8">3</text>
<text x="113.5" y="71.3">2</text>
<text x="113.5" y="68.8">3</text>
<text x="151.6" y="71.3">2</text>
<text x="151.6" y="68.8">3</text>
<text x="37.3" y="73.9">1</text>
<text x="75.4" y="73.9">1</text>
<text x="113.5" y="73.9">1</text>
<text x="151.6" y="73.9">1</text>
<text x="4.1" y="81.5">B</text>
<text x="291.2" y="81.5">B</text>
<text x="37.3" y="124.7">3</text>
<text x="75.4" y="124.7">3</text>
<text x="113.5" y="124.7">3</text>
<text x="151.6" y="124.7">3</text>
<text x="4" y="129.7">C</text>
<text x="37.3" y="127.2">2</text>
<text x="37.3" y="129.7">1</text>
<text x="75.4" y="127.2">2</text>
<text x="75.4" y="129.7">1</text>
<text x="113.5" y="127.2">2</text>
<text x="113.5" y="129.7">1</text>
<text x="151.6" y="127.2">2</text>
<text x="151.6" y="129.7">1</text>
<text x="291.2" y="129.7">C</text>
<text x="37.3" y="155.2">3</text>
<text x="75.4" y="155.2">3</text>
<text x="113.5" y="155.2">3</text>
<text x="151.6" y="155.2">3</text>
<text x="37.3" y="157.7">2</text>
<text x="37.3" y="160.2">1</text>
<text x="75.4" y="157.7">2</text>
<text x="75.4" y="160.2">1</text>
<text x="113.5" y="157.7">2</text>
<text x="113.5" y="160.2">1</text>
<text x="151.6" y="157.7">2</text>
<text x="151.6" y="160.2">1</text>
<text x="4" y="178">D</text>
<text x="291.2" y="178">D</text>
<text x="37.9" y="199.5">1</text>
<text x="110.7" y="199.5">2</text>
<text x="183.9" y="199.5">3</text>
<text x="256.8" y="199.5">4</text>
</g>
<g font-size="2.3" fill="#000080">
<text x="19.7" y="31.8">J0</text>
<text x="57.9" y="31.8">J1</text>
<text x="96" y="31.8">J2</text>
<text x="134.1" y="31.8">J3</text>
<text x="19.7" y="52.6">3 pin JACDAC edge connector</text>
<text x="57.9" y="52.6">3 pin JACDAC edge connector</text>
<text x="96" y="52.6">3 pin JACDAC edge connector</text>
<text x="134.1" y="52.6">3 pin JACDAC edge connector</text>
<text x="19.7" y="62.2">J4</text>
<text x="57.9" y="62.2">J5</text>
<text x="96" y="62.2">J6</text>
<text x="134.1" y="62.2">J7</text>
<text x="19.7" y="83">3 pin JACDAC edge connector</text>
<text x="57.9" y="83">3 pin JACDAC edge connector</text>
<text x="96" y="83">3 pin JACDAC edge connector</text>
<text x="134.1" y="83">3 pin JACDAC edge connector</text>
<text x="19.7" y="118.1">J10</text>
<text x="57.9" y="118.1">J11</text>
<text x="96" y="118.1">J12</text>
<text x="134.1" y="118.1">J13</text>
<text x="19.7" y="138.9">3 pin JACDAC edge connector</text>
<text x="57.9" y="138.9">3 pin JACDAC edge connector</text>
<text x="96" y="138.9">3 pin JACDAC edge connector</text>
<text x="134.1" y="138.9">3 pin JACDAC edge connector</text>
<text x="19.7" y="148.5">J14</text>
<text x="57.9" y="148.5">J15</text>
<text x="96" y="148.5">J16</text>
<text x="134.1" y="148.5">J17</text>
<text x="19.7" y="169.4">3 pin JACDAC edge connector</text>
<text x="57.9" y="169.4">3 pin JACDAC edge connector</text>
<text x="96" y="169.4">3 pin JACDAC edge connector</text>
<text x="134.1" y="169.4">3 pin JACDAC edge connector</text>
</g>
<g font-size="2.1">
<text x="176.3" y="185.6">PROJECTDESCRIPTION</text>
<text x="244.9" y="185.6">SHEETDESCRIPTION</text>
<text x="9.8" y="189.4">PROJECTFILENAME</text>
<text x="75.9" y="189.4">PROJECTCODENAME</text>
<text x="9.8" y="194.5">SHEETFILENAME</text>
<text x="75.9" y="194.5">LICENCE</text>
<text x="152.2" y="194.5">LASTMODIFIED</text>
<text x="183.9" y="194.5">PAGE</text>
<text x="194" y="194.5">OF</text>
<text x="205.5" y="194.5">DRAWN BY S. Hodges</text>
<text x="244.9" y="194.5">REVISION 0.1</text>
<text x="265.2" y="194.5">PCBID</text>
</g>
<g font-size="2.1" fill="#000080">
<text x="30.1" y="189.4">JacdacEdgeConnectorDimsTest92.PrjPCB</text>
<text x="98.8" y="189.4">JacdacEdgeConnectorDimsTest</text>
<text x="27.6" y="194.5">JacdacEdgeConnectorDimsTest92.SchDoc</text>
<text x="86" y="194.5">Attribution 4.0International (CCBY 4.0)</text>
<text x="168.7" y="194.5">06/03/2022</text>
<text x="191.2" y="194.5">1</text>
<text x="198.8" y="194.5">1</text>
<text x="272.9" y="194.5">92-0.1</text>
</g>
<g font-size="1.9">
<text x="23.3" y="30.3">Standard</text>
<text x="27.4" y="39.5">P</text>
<text x="65.6" y="39.5">P</text>
<text x="103.6" y="39.5">P</text>
<text x="141.8" y="39.5">P</text>
<text x="27.1" y="42">G</text>
<text x="27.2" y="44.5">D</text>
<text x="65.2" y="42">G</text>
<text x="65.2" y="44.5">D</text>
<text x="103.3" y="42">G</text>
<text x="103.4" y="44.5">D</text>
<text x="141.4" y="42">G</text>
<text x="141.4" y="44.5">D</text>
<text x="27.4" y="69.9">P</text>
<text x="65.6" y="69.9">P</text>
<text x="103.6" y="69.9">P</text>
<text x="141.8" y="69.9">P</text>
<text x="27.1" y="72.4">G</text>
<text x="27.2" y="75">D</text>
<text x="65.2" y="72.4">G</text>
<text x="65.2" y="75">D</text>
<text x="103.3" y="72.4">G</text>
<text x="103.4" y="75">D</text>
<text x="141.4" y="72.4">G</text>
<text x="141.4" y="75">D</text>
<text x="24.5" y="116.5">Standard</text>
<text x="27.4" y="125.8">P</text>
<text x="65.6" y="125.8">P</text>
<text x="103.6" y="125.8">P</text>
<text x="141.8" y="125.8">P</text>
<text x="27.1" y="128.3">G</text>
<text x="27.2" y="130.8">D</text>
<text x="65.2" y="128.3">G</text>
<text x="65.2" y="130.8">D</text>
<text x="103.3" y="128.3">G</text>
<text x="103.4" y="130.8">D</text>
<text x="141.4" y="128.3">G</text>
<text x="141.4" y="130.8">D</text>
<text x="27.1" y="158.8">G</text>
<text x="27.2" y="161.3">D</text>
<text x="27.4" y="156.3">P</text>
<text x="65.2" y="158.8">G</text>
<text x="65.2" y="161.3">D</text>
<text x="65.6" y="156.3">P</text>
<text x="103.3" y="158.8">G</text>
<text x="103.4" y="161.3">D</text>
<text x="103.6" y="156.3">P</text>
<text x="141.4" y="158.8">G</text>
<text x="141.4" y="161.3">D</text>
<text x="141.8" y="156.3">P</text>
</g>
<g font-size="1.9" fill="#f0f0f0">
<text x="238" y="169.9">Thisinformation isprovided “as-is”. You bear the risk</text>
<text x="238" y="172.4">ofusing it. Some information relatesto pre-released</text>
<text x="238" y="174.9">specification which may change without notice.</text>
<text x="238" y="177.5">Microsoft makesno warranties, expressor implied,</text>
<text x="238" y="180">with respect to the information provided here.</text>
</g>
</svg>
